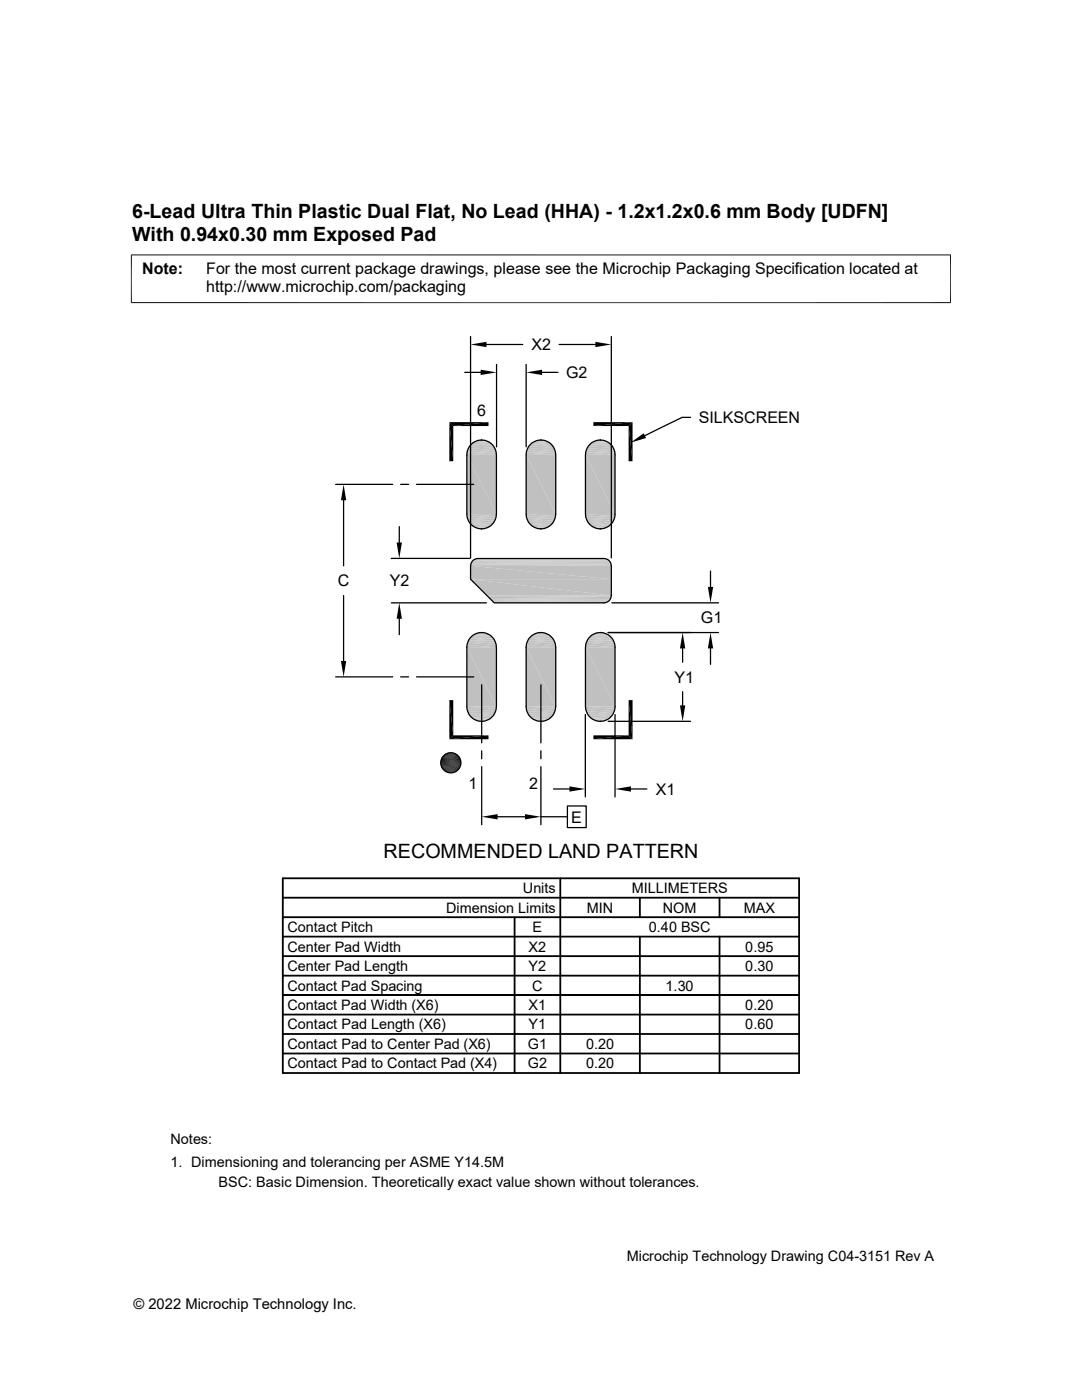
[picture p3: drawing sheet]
<svg xmlns="http://www.w3.org/2000/svg" width="216mm" height="279mm" viewBox="0 0 216 279" stroke-linecap="round" stroke-linejoin="round" font-family="sans-serif">
<g fill="#c0c0c0">
<path d="M95.7 87.8h.9z"/>
<path d="M107.5 87.8h.9z"/>
<path d="M119.3 87.8h.9z"/>
<path d="M118.9 87.9l.4-.1 1.4 .1z"/>
<path d="M119.3 87.8l1.4 .1z"/>
<path d="M107 87.9l.5-.1 1.4 .1z"/>
<path d="M107.5 87.8l1.4 .1z"/>
<path d="M95.2 87.9l.5-.1 1.3 .1z"/>
<path d="M95.7 87.8l1.3 .1z"/>
</g>
<path d="M94.8 88h2.7M106.6 88h2.7M118.4 88h2.7" fill="none" stroke="#c0c0c0" stroke-width=".2"/>
<path d="M94.4 88.3h3.5M106.2 88.3h3.5M118 88.3h3.5" fill="none" stroke="#c0c0c0" stroke-width=".23"/>
<path d="M94 88.5h4.2M105.9 88.5h4.1M117.7 88.5h4.2" fill="none" stroke="#c0c0c0" stroke-width=".3"/>
<path d="M93.7 88.8h4.8M105.5 88.8h4.8M117.4 88.8h4.8" fill="none" stroke="#c0c0c0" stroke-width=".36"/>
<path d="M93.5 89.2h5.2M105.3 89.2h5.3M117.1 89.2h5.3" fill="none" stroke="#c0c0c0" stroke-width=".4"/>
<path d="M93.3 89.6h5.6M105.1 89.6h5.6M117 89.6h5.6" fill="none" stroke="#c0c0c0" stroke-width=".42"/>
<path d="M93.2 90.1h5.8M105 90.1h5.9M116.9 90.1h5.8" fill="none" stroke="#c0c0c0" stroke-width=".44"/>
<g fill="#c0c0c0">
<path d="M116.9 90.3l5.8 .5h-5.9z"/>
<path d="M116.9 90.3h5.8v.5z"/>
<path d="M105 90.3l5.9 .5h-5.9z"/>
<path d="M105 90.3h5.9v.5z"/>
<path d="M93.2 90.3l5.9 .5h-5.9z"/>
<path d="M93.2 90.3h5.8l.1 .5z"/>
<path d="M116.8 90.8l5.9 11.8h-5.9z"/>
<path d="M116.8 90.8h5.9v11.8z"/>
<path d="M105 90.8l5.9 11.8h-5.9z"/>
<path d="M105 90.8h5.9v11.8z"/>
<path d="M93.2 90.8l5.9 11.8h-5.9z"/>
<path d="M93.2 90.8h5.9v11.8z"/>
</g>
<path d="M93.2 102.8h5.9M105 102.8h5.9M116.8 102.8h5.9" fill="none" stroke="#c0c0c0" stroke-width=".44"/>
<g fill="#c0c0c0">
<path d="M116.9 103l5.7 .5h-5.6z"/>
<path d="M116.9 103h5.8l-.1 .5z"/>
<path d="M105 103l5.7 .5h-5.6z"/>
<path d="M105 103h5.9l-.2 .5z"/>
<path d="M93.2 103l5.7 .5h-5.6z"/>
<path d="M93.2 103h5.8l-.1 .5z"/>
</g>
<path d="M93.3 103.7h5.6M105.1 103.7h5.6M117 103.7h5.6" fill="none" stroke="#c0c0c0" stroke-width=".42"/>
<path d="M93.5 104.1h5.2M105.3 104.1h5.3M117.1 104.1h5.3" fill="none" stroke="#c0c0c0" stroke-width=".4"/>
<path d="M93.7 104.5h4.8M105.5 104.5h4.8M117.4 104.5h4.8" fill="none" stroke="#c0c0c0" stroke-width=".34"/>
<path d="M94 104.8h4.2M105.9 104.8h4.1M117.7 104.8h4.2" fill="none" stroke="#c0c0c0" stroke-width=".32"/>
<path d="M94.4 105.1h3.5M106.2 105.1h3.5M118 105.1h3.5" fill="none" stroke="#c0c0c0" stroke-width=".23"/>
<path d="M94.8 105.3h2.7M106.6 105.3h2.7M118.4 105.3h2.7" fill="none" stroke="#c0c0c0" stroke-width=".2"/>
<g fill="#c0c0c0">
<path d="M95.7 105.5h.9z"/>
<path d="M107.5 105.5h.9z"/>
<path d="M119.3 105.5h.9z"/>
<path d="M118.9 105.4l1.3 .1z"/>
<path d="M118.9 105.4h1.8l-.5 .1z"/>
<path d="M107 105.4l1.4 .1z"/>
<path d="M107 105.4h1.9l-.5 .1z"/>
<path d="M95.2 105.4l1.4 .1z"/>
<path d="M95.2 105.4h1.8l-.4 .1z"/>
</g>
<path d="M93.9 112.7h28.1M94 112.4h27.9M94 112.3h27.9M94.1 112.2h27.7M94.1 112h27.7M94.2 111.9h27.4M94.3 111.8h27.3M94.4 111.7h27.1M94.6 111.7h26.7M94.6 111.6h26.6M94.8 111.6h26.3M94.9 111.5h26.1" fill="none" stroke="#c0c0c0" stroke-width=".2"/>
<path d="M93.9 112.5h28.1" fill="none" stroke="#c0c0c0" stroke-width=".23"/>
<path d="M93.9 112.8h28.1" fill="none" stroke="#c0c0c0" stroke-width=".25"/>
<g fill="#c0c0c0">
<path d="M93.9 112.9l28.1 2.7h-28.1z"/>
<path d="M93.9 112.9h28.1v2.7z"/>
<path d="M93.9 115.6l28.1 3.3h-24.9z"/>
<path d="M93.9 115.6h28.1v3.3z"/>
</g>
<path d="M97.1 119h24.9M97.4 119.2h24.6" fill="none" stroke="#c0c0c0" stroke-width=".25"/>
<path d="M97.6 119.5h24.3" fill="none" stroke="#c0c0c0" stroke-width=".23"/>
<path d="M97.9 119.7h23.9" fill="none" stroke="#c0c0c0" stroke-width=".21"/>
<path d="M98.1 119.9h23.5M98.3 120h23.2M98.4 120.2h22.8M98.5 120.3h22.5M98.6 120.3h22.2" fill="none" stroke="#c0c0c0" stroke-width=".2"/>
<g fill="#c0c0c0">
<path d="M95.7 126.3h.9z"/>
<path d="M107.5 126.3h.9z"/>
<path d="M119.3 126.3h.9z"/>
<path d="M118.9 126.4l.4-.1 1.4 .1z"/>
<path d="M119.3 126.3l1.4 .1z"/>
<path d="M107 126.4l.5-.1 1.4 .1z"/>
<path d="M107.5 126.3l1.4 .1z"/>
<path d="M95.2 126.4l.5-.1 1.3 .1z"/>
<path d="M95.7 126.3l1.3 .1z"/>
</g>
<path d="M94.8 126.5h2.7M106.6 126.5h2.7M118.4 126.5h2.7" fill="none" stroke="#c0c0c0" stroke-width=".2"/>
<path d="M94.4 126.7h3.5M106.2 126.7h3.5M118 126.7h3.5" fill="none" stroke="#c0c0c0" stroke-width=".23"/>
<path d="M94 126.9h4.2M105.9 126.9h4.1M117.7 126.9h4.2" fill="none" stroke="#c0c0c0" stroke-width=".32"/>
<path d="M93.7 127.3h4.8M105.5 127.3h4.8M117.4 127.3h4.8" fill="none" stroke="#c0c0c0" stroke-width=".34"/>
<path d="M93.5 127.6h5.2M105.3 127.6h5.3M117.1 127.6h5.3" fill="none" stroke="#c0c0c0" stroke-width=".4"/>
<path d="M93.3 128.1h5.6M105.1 128.1h5.6M117 128.1h5.6" fill="none" stroke="#c0c0c0" stroke-width=".42"/>
<g fill="#c0c0c0">
<path d="M117 128.3l5.7 .4h-5.8z"/>
<path d="M117 128.3h5.6l.1 .4z"/>
<path d="M105.1 128.3l5.8 .4h-5.9z"/>
<path d="M105.1 128.3h5.6l.2 .4z"/>
<path d="M93.3 128.3l5.7 .4h-5.8z"/>
<path d="M93.3 128.3h5.6l.1 .4z"/>
</g>
<path d="M93.2 129h5.9M105 129h5.9M116.8 129h5.9" fill="none" stroke="#c0c0c0" stroke-width=".44"/>
<g fill="#c0c0c0">
<path d="M116.8 129.2l5.9 11.8h-5.9z"/>
<path d="M116.8 129.2h5.9v11.8z"/>
<path d="M105 129.2l5.9 11.8h-5.9z"/>
<path d="M105 129.2h5.9v11.8z"/>
<path d="M93.2 129.2l5.9 11.8h-5.9z"/>
<path d="M93.2 129.2h5.9v11.8z"/>
<path d="M116.8 141l5.9 .5h-5.8z"/>
<path d="M116.8 141h5.9v.5z"/>
<path d="M105 141l5.9 .5h-5.9z"/>
<path d="M105 141h5.9v.5z"/>
<path d="M93.2 141l5.8 .5h-5.8z"/>
<path d="M93.2 141h5.9l-.1 .5z"/>
</g>
<path d="M93.2 141.7h5.8M105 141.7h5.9M116.9 141.7h5.8" fill="none" stroke="#c0c0c0" stroke-width=".44"/>
<path d="M93.3 142.1h5.6M105.1 142.1h5.6M117 142.1h5.6" fill="none" stroke="#c0c0c0" stroke-width=".42"/>
<path d="M93.5 142.5h5.2M105.3 142.5h5.3M117.1 142.5h5.3" fill="none" stroke="#c0c0c0" stroke-width=".4"/>
<path d="M93.7 142.9h4.8M105.5 142.9h4.8M117.4 142.9h4.8" fill="none" stroke="#c0c0c0" stroke-width=".36"/>
<path d="M94 143.3h4.2M105.9 143.3h4.1M117.7 143.3h4.2" fill="none" stroke="#c0c0c0" stroke-width=".3"/>
<path d="M94.4 143.5h3.5M106.2 143.5h3.5M118 143.5h3.5" fill="none" stroke="#c0c0c0" stroke-width=".23"/>
<path d="M94.8 143.7h2.7M106.6 143.7h2.7M118.4 143.7h2.7" fill="none" stroke="#c0c0c0" stroke-width=".2"/>
<g fill="#c0c0c0">
<path d="M95.7 143.9h.9z"/>
<path d="M107.5 143.9h.9z"/>
<path d="M119.3 143.9h.9z"/>
<path d="M118.9 143.8l1.3 .1z"/>
<path d="M118.9 143.8h1.8l-.5 .1z"/>
<path d="M107 143.8l1.4 .1z"/>
<path d="M107 143.8h1.9l-.5 .1z"/>
<path d="M95.2 143.8l1.4 .1z"/>
<path d="M95.2 143.8h1.8l-.4 .1z"/>
</g>
<g fill="none" stroke="#000" stroke-width=".25">
<path d="M92.7 74.3h3.2M93.9 67.2v44.1M97.1 68.7h7.2M99.1 72.7v16.5M105 72.7v16.5M108.2 74.3h3.1M111.6 68.7h7.2M122 67.2v44.1M67 96.7h11.4M68.6 99.8v13.1M79.9 96.7h1.6M83.1 96.7h11.4"/>
<path d="M96.1 87.8a2.92 2.92 0 0 1 2.9 3M96.1 87.8a2.92 2.92 0 0 0-2.9 3v11.8a2.92 2.92 0 0 0 2.9 2.9M96.1 87.8h.1M99.1 90.8v11.8M107.9 87.8a2.92 2.92 0 0 1 3 3v11.8a2.96 2.96 0 0 1-3 2.9M107.9 87.8a2.92 2.92 0 0 0-2.9 3v11.8a2.92 2.92 0 0 0 2.9 2.9M107.9 87.8h.1M119.8 87.8a2.92 2.92 0 0 1 2.9 3v11.8a2.92 2.92 0 0 1-2.9 2.9M119.8 87.8a2.95 2.95 0 0 0-3 3v11.8a2.92 2.92 0 0 0 3 2.9M119.8 87.8h.1M137.8 83.3h-1.7l-7.4 3.7M68.6 118.9v13"/>
<path d="M78.1 111.4h15.7M79.7 105.1v3.2M93.9 112.9a1.45 1.45 0 0 1 1.5-1.4h25.1a1.45 1.45 0 0 1 1.5 1.4v6a1.48 1.48 0 0 1-1.5 1.4h-21.9l-4.7-4.7v-2.7M96.1 105.5h.1M99 102.6a2.92 2.92 0 0 1-2.9 2.9M107.9 105.5h.1M119.8 105.5h.1M141.8 114v3.1M67 135.1h11.4M78.1 120.3h18.9M79.7 123.5v3.2M79.9 135.1h1.6"/>
<path d="M83.1 135.1h11.4M96.1 126.2a2.92 2.92 0 0 1 2.9 3M96.1 126.2a2.92 2.92 0 0 0-2.9 3v11.8a2.92 2.92 0 0 0 2.9 3M96.1 126.2h.1M96.1 136.7v11.6M99.1 129.2v11.8M107.9 126.2a2.95 2.95 0 0 1 3 3v11.8a2.92 2.92 0 0 1-3 3M107.9 126.2a2.92 2.92 0 0 0-2.9 3v11.8a2.92 2.92 0 0 0 2.9 3M107.9 126.2h.1M107.9 136.7v11.6M119.8 126.2a2.92 2.92 0 0 1 2.9 3v11.8a2.92 2.92 0 0 1-2.9 3M119.8 126.2a2.92 2.92 0 0 0-3 3v11.8a2.96 2.96 0 0 0 3 3"/>
<path d="M119.8 126.2h.1M121.3 126.2h22.1M122.1 120.3h21.3M136.2 129.4v2.8M136.2 138v2.8M141.8 129.4v3.2M96.1 144h.1M96.1 149.8v1.6M96.1 153v11.6M99 141a2.92 2.92 0 0 1-2.9 3M107.9 144h.1M107.9 149.8v1.6"/>
<path d="M107.9 153v11.6M110.4 157.5h3.2M116.8 142.6v16.4M119.8 144h.1M121.3 144h16.5M122.7 142.6v16.4M125.9 157.5h3.2M99.3 163h5.5M107.9 163h5.3M113.2 160.8h3.8v4.4h-3.8z"/>
<circle cx="90" cy="152.2" r="2.01"/>
</g>
<g fill="none" stroke="#000" stroke-width=".36">
<path d="M56.4 179.2h103M56.4 175.3h103v38.8h-103zM111.8 175.3v38.8M127.7 179.2v3.8M143.6 179.2v3.8M56.4 198.6h103M56.4 183h103M56.4 190.8h103M56.4 186.9h103M56.4 194.7h103M102.7 183v31.1M127.7 186.9v27.2"/>
<path d="M143.6 186.9v27.2M56.4 202.5h103M56.4 206.4h103M56.4 210.2h103"/>
</g>
<g fill="#000">
<path d="M95.9 73.8l3.2 .5-3.2 .5zM93.9 68.7l3.2-.5v1.1zM105 74.3l3.2-.5v1zM118.8 68.2l3.2 .5-3.2 .6zM68.6 96.7l.5 3.1h-1.1zM89.7 84.2l.7 7.9h-.7zM89.7 84.2l.7 .8v7.1zM90.4 85l7.1-.8v.8zM89.7 84.2h7.8l-7.1 .8zM118.4 84.2h7.8l-7.8 .8zM118.4 85l7.8-.8-.8 .8zM125.4 85l.8 7.1h-.8z"/>
<path d="M125.4 85l.8-.8v7.9zM125.8 88.3l2.6-1.8 .5 .9zM79.1 108.3h1.1l-.5 3.1zM141.2 117.1h1.1l-.5 3.2zM68 131.9h1.1l-.5 3.2zM79.7 120.3l.5 3.2h-1.1zM136.2 126.2l.5 3.2h-1zM141.8 126.2l.5 3.2h-1.1zM88.9 154l1.9 .1zM89.1 150.4l1.9 .1zM89.1 154.1h1.5zM89.1 154.1h1.7z"/>
<path d="M89.1 150.4h1.7zM89.3 150.3l1.5 .1zM89.3 154.1l1.1 .1zM89.3 154.1h1.3zM89.3 150.3h1.3zM89.5 150.2l1.1 .1zM89.5 154.2h.7zM89.5 154.2h.9zM89.5 150.2h.9zM89.7 150.2h.7zM89.7 154.2h.5zM89.7 139.7l.7 7-.7 .8z"/>
<path d="M89.7 150.2h.5zM89.7 139.7h.7v7zM89.7 147.5l7.8-.8v.8zM90.4 146.7h7.1l-7.8 .8zM113.6 156.9l3.2 .6-3.2 .5zM118.4 146.7h7l-7 .8zM118.4 147.5l7-.8 .8 .8zM125.4 139.7l.8 7.8-.8-.8zM122.7 157.5l3.2-.6v1.1zM125.4 139.7h.8v7.8zM135.7 140.8h1l-.5 3.2zM96.1 163l3.2-.5v1z"/>
<path d="M104.8 162.5l3.1 .5-3.1 .5z"/>
</g>
<g fill="none" stroke="#000" stroke-width=".2">
<path d="M26.1 50.9h163.7M26.2 50.8v9.7M189.7 50.8v9.7M26.1 60.4h163.7M87.9 151.9h4.1M87.9 152.1h4.1M87.9 152.3h4.1M87.9 152.5h4.1M88 151.8h3.9M88 152.7h3.9M88 152.9h3.9M88 151.6h3.9"/>
<path d="M88.1 151.4h3.7M88.1 153.1h3.7M88.1 153.2h3.7M88.1 151.2h3.7M88.2 153.4h3.5M88.2 151h3.5M88.3 150.9h3.2M88.3 153.6h3.2M88.5 153.7h2.9M88.5 150.8h2.9M88.6 150.6h2.7M88.6 153.8h2.7"/>
<path d="M88.8 150.5h2.3M88.8 153.9h2.3M88.9 154h2.1M88.9 150.4h2.1"/>
</g>
<g font-size="3.9">
<text x="26.4" y="43.5">6-Lead Ultra Thin Plastic Dual Flat, No Lead (HHA) - 1.2x1.2x0.6 mm Body [UDFN]</text>
<text x="26.4" y="48">With 0.94x0.30 mm Exposed Pad</text>
<text x="76.5" y="171.1">RECOMMENDED LAND PATTERN</text>
</g>
<g font-size="3.2">
<text x="28.4" y="54.6">Note:</text>
<text x="41.1" y="58.3">http://www.microchip.com/packaging</text>
<text x="41.1" y="54.6">For the most current package drawings, please see the Microchip Packaging Specification located at</text>
<text x="106.1" y="69.9">X2</text>
<text x="112.9" y="75.4">G2</text>
<text x="95.2" y="83">6</text>
<text x="139.4" y="84.4">SILKSCREEN</text>
<text x="67.4" y="117">C</text>
<text x="77.8" y="117">Y2</text>
<text x="139.8" y="124.4">G1</text>
<text x="134.6" y="136.2">Y1</text>
<text x="93.5" y="157.5">1</text>
<text x="105.6" y="157.5">2</text>
<text x="130.8" y="158.6">X1</text>
<text x="114" y="164.1">E</text>
</g>
<g font-size="2.9">
<text x="104.3" y="178.2">Units</text>
<text x="126" y="178.2">MILLIMETERS</text>
<text x="89" y="182.1">Dimension Limits</text>
<text x="117.1" y="182.1">MIN</text>
<text x="132.3" y="182.1">NOM</text>
<text x="148.4" y="182.1">MAX</text>
<text x="57.3" y="189.9">Center Pad Width</text>
<text x="57.3" y="186">Contact Pitch</text>
<text x="105.5" y="189.9">X2</text>
<text x="106.3" y="186">E</text>
<text x="129.5" y="186">0.40 BSC</text>
<text x="148.7" y="189.9">0.95</text>
<text x="57.3" y="197.7">Contact Pad Spacing</text>
<text x="57.3" y="193.8">Center Pad Length</text>
<text x="105.5" y="193.8">Y2</text>
<text x="106.2" y="197.7">C</text>
<text x="132.8" y="197.7">1.30</text>
<text x="148.7" y="193.8">0.30</text>
<text x="57.3" y="201.6">Contact Pad Width (X6)</text>
<text x="105.5" y="201.6">X1</text>
<text x="148.7" y="201.6">0.20</text>
<text x="57.3" y="205.4">Contact Pad Length (X6)</text>
<text x="57.3" y="209.3">Contact Pad to Center Pad (X6)</text>
<text x="105.3" y="209.3">G1</text>
<text x="105.5" y="205.4">Y1</text>
<text x="116.9" y="209.3">0.20</text>
<text x="148.7" y="205.4">0.60</text>
<text x="57.3" y="213.2">Contact Pad to Contact Pad (X4)</text>
<text x="105.3" y="213.2">G2</text>
<text x="116.9" y="213.2">0.20</text>
<text x="34" y="228.3">Notes:</text>
<text x="34" y="232.9">1. Dimensioning and tolerancing per ASME Y14.5M</text>
<text x="43.6" y="236.9">BSC: Basic Dimension. Theoretically exact value shown without tolerances.</text>
<text x="125.1" y="251.7">Microchip Technology Drawing C04-3151 Rev A</text>
<text x="26.6" y="261.3">© 2022 Microchip Technology Inc.</text>
</g>
</svg>
